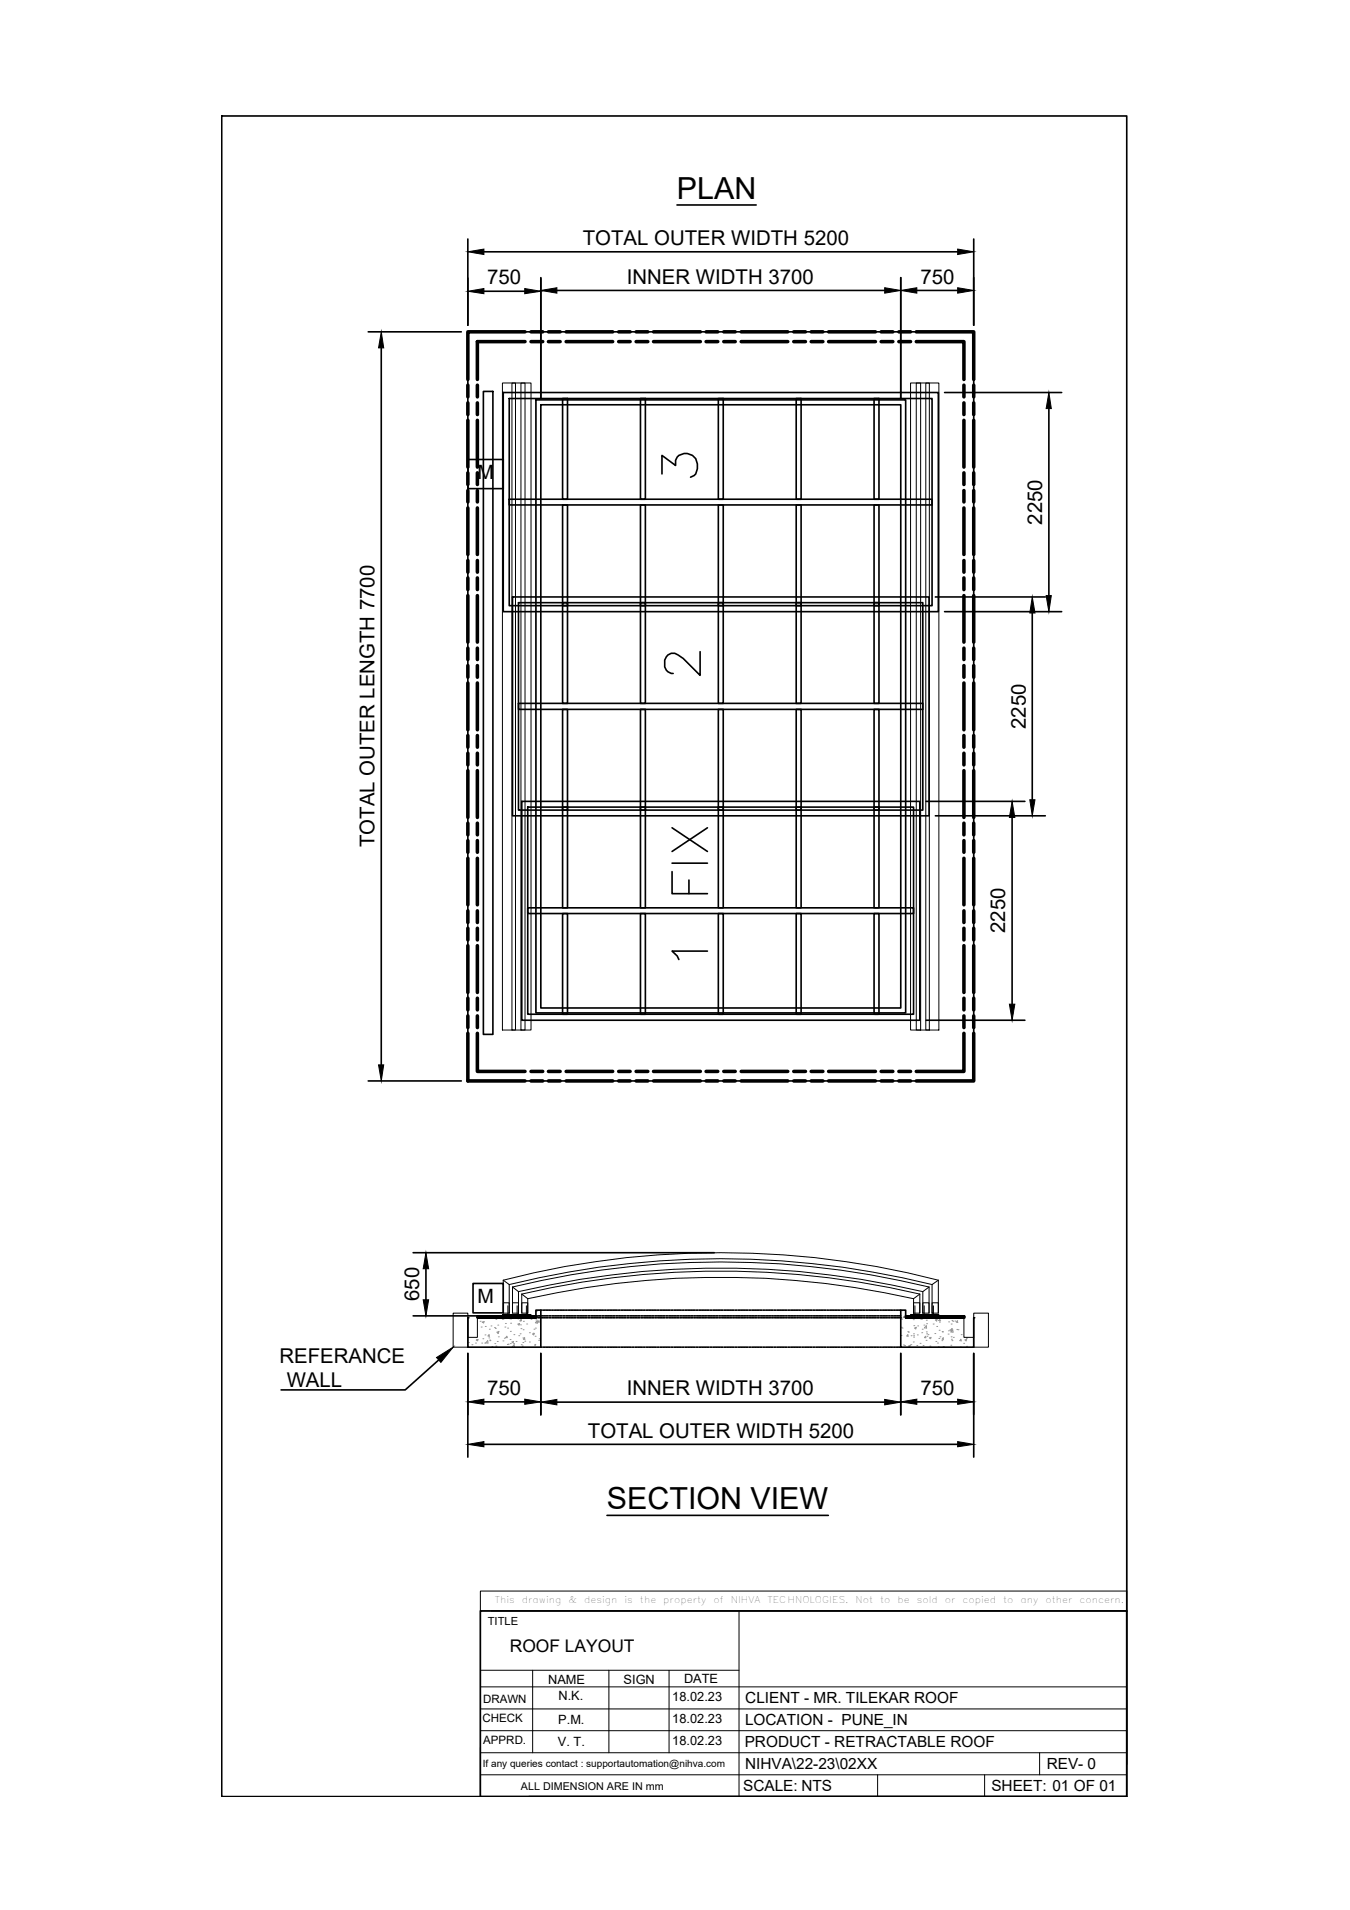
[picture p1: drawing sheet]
<svg xmlns="http://www.w3.org/2000/svg" width="210mm" height="297mm" viewBox="0 0 210 297" stroke-linecap="round" stroke-linejoin="round" font-family="sans-serif">
<!-- layer: 0 -->
<g fill="none" stroke="#000" stroke-width=".25">
<path d="M34.5 18h140.7v261.4h-140.7zM72.7 37.2v13.4M75.2 39.2h73.7M105.3 31.9h12.3M151.4 37.2v13.4M57.2 51.6h14.5M59.3 54.1v111.5M72.7 51.6h78.7v116.5h-78.7zM75.2 45.3h6.4M84.1 43.2v18.7M86.6 45.2h51M140.1 43.2v18.7"/>
<path d="M142.6 45.2h6.3M72.8 71.5h5.4v4.5h-5.4zM75.2 60.9h1.4v100h-1.4zM83.3 62.2h57.5v95.3h-57.5zM84.1 62.9h56v93.9h-56zM146.9 61h18.2M163.1 63.5v29.1M145.4 92.8h17.1M146.9 95.1h18.2M160.5 95.3v29.1M144 124.6h15.4M145.4 126.9h17.1"/>
<path d="M157.4 127.1v29.1M144 158.7h15.4M57.2 168.1h14.5M64.2 194.8h46.9M66.2 197.3v4.8M73.5 199.6h4.7v4.6h-4.7zM64.2 204.6h11.6M68.2 211.5l-5.2 4.7h-19.3M72.7 204.9h.1M72.7 204.9v4.6h11.4v-5.7h-.8v1.1M72.7 210.5v16.1M74.2 204.8h.1"/>
<path d="M74.2 204.9h.1M74.2 204.6h9.1v.3h-9.1zM74.2 204.9h9.1M74.3 204.9h.1M74.3 204.6l-.1 .1M74.3 204.7l-.1 .1M74.4 204.6h.1M74.4 204.8h.1M74.4 204.8l-.2 .1M74.4 204.9h-.1M74.4 204.6l-.1 .2M74.4 204.9h.1"/>
<path d="M74.4 204.6l-.2 .3M74.4 204.7l-.2 .2M74.5 204.7l-.1 .1M74.5 204.7l-.2 .2M74.5 204.9h-.1M74.5 204.6v.1M74.5 204.6h.1M74.5 204.8h.1M74.6 204.6l-.2 .3M74.6 204.9h-.1M74.6 204.7l-.1 .1M74.6 204.7v.1"/>
<path d="M74.6 204.6v.1M74.7 204.6h.1M74.7 204.6l-.1 .1M74.7 204.6l-.3 .3 .2-.1M74.8 204.6l-.2 .2M74.8 204.7h.1M74.8 204.6h.1M74.8 204.7l-.2 .2M74.8 204.7l-.1 .1M74.8 204.8l-.1 .1M74.9 204.6h.1M74.9 204.6l-.3 .3"/>
<path d="M74.9 204.6l-.1 .2M74.9 204.6v.2M74.9 204.7l-.2 .2h.2M74.9 204.9h.1M75 204.7h.1M75 204.6h.1M75 204.7l-.1 .1M75 204.9h.1M75.1 204.6l-.2 .3M75.1 204.7l-.2 .2M75.1 204.8l-.2 .1h.1M75.1 204.6v.1"/>
<path d="M75.2 204.6h.1M75.2 204.8l-.2 .1M75.2 204.9h.1M75.2 204.6l-.2 .2M75.2 204.7v.1M75.2 204.7h.1M75.2 218h6.4M75.3 204.6h.1M75.3 204.7l-.3 .2M75.3 204.8l-.1 .1M75.3 204.7l-.2 .2M75.4 204.6l-.2 .3"/>
<path d="M75.4 204.7l-.1 .1M75.4 204.9h-.1M75.4 204.9l.2-.3-.3 .3M75.5 204.6h.1M75.5 204.7h.1M75.5 204.7l-.2 .2M75.5 204.9h.1M75.5 204.6l-.3 .3M75.6 204.8l-.1 .1M75.6 204.9h.1M75.6 204.6h.1M75.7 204.8l-.2 .1"/>
<path d="M75.7 204.6l-.3 .3M75.7 204.6l-.1 .1M75.7 204.9h.1M75.7 204.6l-.2 .3M75.7 204.6h.1M75.7 204.8l-.1 .1M75.7 204.7h.1M75.8 204.7l-.3 .2M75.8 204.6h.1M75.8 204.8h.1M75.8 204.6l-.1 .3M75.8 204.9h.1"/>
<path d="M75.9 204.6l-.1 .1M75.9 204.9h.1M75.9 204.6h.1M75.9 204.7l-.2 .2M75.9 204.8l-.1 .1M76 204.6l-.3 .3M76 204.9h.1M76 204.6v.1M76 204.8l-.1 .1M76.1 204.6l-.1 .2M76.1 204.6h.1M76.1 204.8h.1"/>
<path d="M76.1 204.9h.1M76.1 204.9h-.1M76.2 204.6l-.3 .3M76.2 204.9h.1M76.2 204.8l-.1 .1M76.2 204.7l-.2 .2M76.3 204.6l-.2 .1M76.3 204.6h.1M76.3 204.8l-.2 .1M76.3 204.9h.1M76.3 204.6l-.3 .3M76.3 204.8l-.1 .1"/>
<path d="M76.3 204.6l-.1 .2M76.4 204.6l-.1 .2M76.4 204.9h-.1M76.4 204.7l-.1 .1M76.4 204.6l-.3 .3M76.4 204.6h.1M76.4 204.8h.1M76.5 204.9h.1M76.5 204.6l-.1 .1M76.5 204.6l-.3 .3M76.5 204.7l-.2 .2M76.6 204.7l-.1 .1"/>
<path d="M76.6 204.6h.1M76.6 204.8l-.2 .1M76.6 204.9h-.1M76.6 204.6v.1M76.6 204.9h.1M76.6 204.6l-.3 .3M76.6 204.7h.1M76.7 204.6l-.3 .3M76.7 204.9h-.1M76.7 204.6h.1M76.7 204.7l-.1 .1M76.7 204.8h.1"/>
<path d="M76.8 204.6h.1M76.8 204.6l-.3 .3 .3-.3M76.8 204.9h.1M76.8 204.7v.1M76.8 204.6v.1M76.9 204.7h.1M76.9 204.6h.1M76.9 204.6l-.1 .1M76.9 204.6l-.3 .3 .2-.2M76.9 204.8l.2-.2-.2 .3M76.9 204.9h-.1M77 204.6l-.2 .2"/>
<path d="M77 204.7l-.2 .2 .2-.1M77 204.6v.1M77.1 204.6h.1M77.1 204.9h.1M77.1 204.6v.1M77.2 204.6h.1M77.2 204.7l-.3 .2M77.2 204.8l-.1 .1M77.3 204.7l-.2 .2M77.3 204.6l-.3 .3M77.4 204.6h.1M77.4 204.7h.1"/>
<path d="M77.4 204.7l-.3 .2M77.4 204.8l-.1 .1M77.4 204.9h-.1M77.4 204.6l-.2 .3M77.4 204.7l-.2 .2M77.4 204.9h.1M77.5 204.6l-.1 .2M77.5 204.8l-.2 .1M77.5 204.6h.1M77.5 204.7h.1M77.5 204.7l.1-.1-.2 .3M77.5 204.9h.1"/>
<path d="M77.6 204.6l-.2 .2M77.6 204.8l-.2 .1M77.7 204.6h.1M77.7 204.8l-.2 .1M77.7 204.9h.1M77.7 204.8l.1-.2-.2 .3M77.7 204.8l-.1 .1M77.7 204.6l-.3 .3M77.8 204.8l-.1 .1M77.8 204.9h.1M77.8 204.6h.1M77.9 204.8l-.2 .1"/>
<path d="M77.9 204.7v-.1l-.2 .3M77.9 204.9h.1M77.9 204.6l-.3 .3M77.9 204.8v.1M78 204.7l-.1 .1M78 204.6h.1M78 204.8h.1M78 204.8l-.2 .1M78 204.9h.1M78 204.6l-.3 .3M78.1 204.6l-.1 .1M78.1 204.9h.1"/>
<path d="M78.1 204.7l-.2 .2M78.1 204.8l-.2 .1M78.2 204.6l-.2 .1M78.2 204.6h.1M78.2 204.8h.1M78.2 204.8l.1-.2-.2 .3M78.2 204.9h.1M78.2 204.6l-.3 .3M78.2 204.6l-.2 .3M78.2 204.8l-.1 .1M78.3 204.7l-.2 .2M78.3 204.9h-.1"/>
<path d="M78.3 204.9h.1M78.3 204.8h.1M78.4 204.9h.1M78.4 204.6l-.1 .1M78.4 204.6l-.2 .3M78.4 204.7l-.1 .1M78.5 204.7l-.1 .1M78.5 204.6h.1M78.5 204.8l-.2 .1M78.5 204.6v.1M78.5 204.9h.1M78.5 204.6l-.3 .3"/>
<path d="M78.5 204.7h.1M78.6 204.6l-.2 .3M78.6 204.9h-.1M78.6 204.6h.1M78.6 204.8h.1M78.7 204.6l-.2 .2M78.7 204.6h.1M78.7 204.7l-.2 .2M78.7 204.6l-.2 .3M78.7 204.9h.1M78.8 204.7l-.1 .1M78.8 204.6v.1"/>
<path d="M78.8 204.7h.1M78.8 204.6h.1M78.8 204.6l-.3 .3 .3-.2M78.8 204.9h-.1M78.9 204.6l-.1 .2M78.9 204.8h.1M79 204.7v-.1l-.3 .3h.1M79 204.6h.1M79 204.9h.1M79 204.8l.2-.2-.3 .3M79.1 204.6l-.3 .3M79.1 204.7l-.3 .2h.1"/>
<path d="M79.1 204.7h.1M79.1 204.6h.1M79.1 204.8l-.1 .1M79.2 204.7l-.1 .1M79.2 204.6v.1M79.3 204.6h.1M79.3 204.7l-.2 .2M79.3 204.9h.1M79.3 204.6l-.3 .3 .3-.2M79.4 204.6l-.3 .3M79.4 204.8l-.2 .1M79.4 204.6h.1"/>
<path d="M79.4 204.7h.1M79.5 204.6l-.2 .2M79.5 204.7v-.1l-.2 .3M79.6 204.6h.1M79.6 204.7l-.2 .2M79.6 204.8l-.2 .1M79.6 204.9h.1M79.6 204.6l-.3 .3 .4-.3-.1 .1M79.7 204.7l-.2 .2M79.7 204.8l-.2 .1M79.7 204.6h.1M79.7 204.7h.1"/>
<path d="M79.7 204.8l-.1 .1M79.8 204.6l-.2 .2M79.8 204.7l.1-.1-.3 .3M79.8 204.9h.1M79.8 204.6v.1M79.9 204.9h.1M79.9 204.6h.1M79.9 204.8h.1M79.9 204.8l-.2 .1M79.9 204.8l-.1 .1M79.9 204.6l-.3 .3M80 204.6l-.3 .3"/>
<path d="M80 204.9h.1M80 204.6l-.1 .1M80 204.7l-.2 .2M80 204.6h.1M80 204.8l-.1 .1M80.1 204.6h.1M80.1 204.8h.1M80.1 204.9h.1M80.1 204.6l-.2 .3M80.2 204.6l-.3 .3M80.2 204.8l-.2 .1M80.2 204.9h.1"/>
<path d="M80.2 204.6l-.1 .2M80.2 204.6h.1M80.2 204.9h-.1M80.2 204.6l-.2 .3M80.3 204.6l-.3 .3M80.3 204.9h.1M80.3 204.6l-.1 .1M80.3 204.8l-.1 .1M80.4 204.6l-.3 .3M80.4 204.6h.1M80.4 204.6l-.2 .2M80.4 204.8l-.1 .1"/>
<path d="M80.4 204.9h.1M80.4 204.6l-.2 .3M80.5 204.6l-.1 .1M80.5 204.7l-.3 .2M80.5 204.8l-.1 .1M80.5 204.6h.1M80.5 204.8h.1M80.6 204.6l-.2 .2M80.6 204.9h.1M80.6 204.7l-.3 .2M80.7 204.7l-.1 .1M80.7 204.7l-.3 .2"/>
<path d="M80.7 204.9h-.1M80.7 204.6v.1M80.7 204.6h.1M80.7 204.8h.1M80.7 204.7l-.2 .2M80.8 204.6l-.2 .3M80.8 204.9h-.1M80.8 204.7l-.1 .1M80.8 204.6v.1M80.9 204.6h.1M80.9 204.7l-.3 .2 .2-.1M80.9 204.6l-.1 .1"/>
<path d="M80.9 204.9h-.1M80.9 204.6v.1M81 204.6l-.3 .3h.1M81 204.8l.1-.2-.2 .3M81 204.7h.1M81 204.6h.1M81 204.7l-.1 .1M81 204.9h-.1h.1M81.1 204.7l-.2 .2M81.1 204.6l-.1 .2M81.2 204.7h.1M81.2 204.6h.1"/>
<path d="M81.2 204.9h.1M81.2 204.7l-.2 .2M81.2 204.8l.2-.2-.2 .3M81.2 204.6v.1M81.3 204.7l-.2 .1M81.3 204.9h-.1M81.3 204.6l-.3 .3M81.3 204.8l-.2 .1h.1M81.3 204.6h.1M81.3 204.7h.1M81.4 204.9h-.1M81.5 204.6h.1"/>
<path d="M81.5 204.7l-.2 .2M81.5 204.8l-.1 .1M81.5 204.7l.1-.1-.1 .2M81.5 204.9h.1M81.5 204.6l-.2 .3M81.6 204.8l-.2 .1M81.6 204.6h.1M81.6 204.7h.1M81.6 204.9h-.1M81.7 204.6l-.3 .3M81.7 204.7l.1-.1-.3 .3M81.7 204.6l-.2 .3"/>
<path d="M81.7 204.8h.1M81.8 204.9h.1M81.8 204.6h.1M81.8 204.8l-.1 .1M81.8 204.6v.1M81.9 204.6l-.3 .3M81.9 204.9h.1M81.9 204.6l-.1 .1M81.9 204.7l-.3 .2M81.9 204.6h.1M81.9 204.8l-.1 .1M82 204.6h.1"/>
<path d="M82 204.8h.1M82 204.6l-.3 .3M82 204.9h.1M82.1 204.6l-.3 .3M82.1 204.9h.1M82.1 204.6l-.1 .1M82.1 204.6h.1M82.1 204.7l-.2 .2M82.2 204.9h.1M82.2 204.6l-.1 .1M82.2 204.6l-.3 .3M82.2 204.8l-.1 .1"/>
<path d="M82.3 204.6l-.3 .3M82.3 204.7l-.1 .1M82.3 204.6h.1M82.3 204.8h.1M82.3 204.9h.1M82.3 204.9h-.1M82.3 204.6l-.2 .2M82.4 204.6l-.1 .1M82.4 204.9h.1M82.4 204.8l-.1 .1M82.4 204.7l-.2 .2M82.4 204.6h.1"/>
<path d="M82.5 204.9h.1M82.5 204.6l-.1 .2M82.5 204.8l-.1 .1M82.5 204.6l-.1 .1M82.6 204.6l-.3 .3M82.6 204.8l-.1 .1M82.6 204.9h-.1M82.6 204.6h.1M82.6 204.7l-.2 .2M82.6 204.8h.1M82.6 204.6l-.1 .2M82.7 204.6l-.1 .2"/>
<path d="M82.7 204.9h-.1M82.7 204.7l-.1 .1M82.7 204.6v.1M82.8 204.6h.1M82.8 204.7l-.3 .2M82.8 204.6l-.1 .1M82.8 204.6l-.2 .3M82.9 204.6l-.1 .2M82.9 204.9h-.1M82.9 204.7h.1M82.9 204.6h.1M82.9 204.7l-.3 .2h.1"/>
<path d="M82.9 204.6l-.1 .3M83 204.6l-.3 .3M83 204.6l-.1 .2M83 204.7l-.2 .2h.1M83 204.9h-.1M83.1 204.7h.1M83.1 204.6h.1M83.1 204.7l-.1 .1M83.1 204.9h.1M83.2 204.6l-.2 .3M83.2 204.7l-.3 .2M83.2 204.8l-.2 .1h.1"/>
<path d="M83.2 204.9h-.1M83.2 204.6v.1M83.2 204.6h.1M83.2 204.7l.1-.1-.2 .2M83.2 204.9h.1M83.3 204.7l-.2 .2M83.3 204.7h.1M83.3 204.7l-.1 .2 .1-.1M83.3 204.8l-.1 .1M83.3 204.9h.1M84.1 210.5v9.5M86.6 218.1h51"/>
<path d="M140.1 210.5v9.5M140.8 204.9v-1.1h-.7v5.7h11.3v-4.6M140.8 204.6h.1M140.8 204.8l.1-.2v.2M140.8 204.6h9.1v.3h-9.1zM140.8 204.9h9.1M140.9 204.6l-.1 .1M140.9 204.9h.1M140.9 204.6h.1M140.9 204.8l-.1 .1M141 204.6l-.1 .1M141 204.6l-.2 .3"/>
<path d="M141 204.9h.1M141.1 204.6l-.1 .1M141.1 204.7l-.3 .2M141.1 204.6h.1M141.1 204.8l-.1 .1M141.1 204.9h.1M141.1 204.8h.1M141.2 204.6l-.3 .3M141.2 204.9h.1M141.2 204.6l-.2 .3M141.2 204.6v.1M141.2 204.6h.1"/>
<path d="M141.2 204.7l-.1 .2M141.3 204.6l-.4 .3M141.3 204.9h.1M141.3 204.6v.1M141.4 204.6l-.3 .3M141.4 204.8l-.2 .1M141.4 204.9h.1M141.4 204.7l-.1 .1M141.4 204.6h.1M141.4 204.8h.1M141.4 204.6l-.1 .2M141.5 204.6l-.1 .1"/>
<path d="M141.5 204.9h.1M141.5 204.8l-.1 .1M141.5 204.7l-.2 .2M141.6 204.6l-.2 .1M141.6 204.7l-.3 .2M141.6 204.6h.1M141.6 204.9h-.1M141.6 204.9h.1M141.6 204.6l-.1 .2M141.6 204.8l-.1 .1M141.7 204.6l-.1 .1M141.7 204.7l-.3 .2"/>
<path d="M141.7 204.7l-.1 .1M141.7 204.9h-.1M141.7 204.6v.1M141.7 204.6h.1M141.7 204.8h.1M141.8 204.6l-.2 .3M141.8 204.9h-.1M141.9 204.7l-.2 .1M141.9 204.6v.1M141.9 204.6h.1M142 204.6l-.3 .3 .2-.2M142 204.6l-.1 .2"/>
<path d="M142 204.9h-.1M142 204.7h.1M142 204.6h.1M142 204.7l-.2 .2h.1M142.1 204.6h.1M142.1 204.6l-.2 .3M142.1 204.6l-.3 .3M142.2 204.6l-.1 .2M142.2 204.7l-.2 .2h.1M142.2 204.9h-.1M142.2 204.7h.1M142.2 204.6h.1"/>
<path d="M142.2 204.7l-.1 .1M142.2 204.9h.1M142.3 204.6l-.2 .3M142.3 204.7l-.2 .2M142.3 204.8l-.2 .1h.1M142.3 204.9h.1M142.3 204.6v.1M142.4 204.6h.1M142.4 204.7v-.1l-.1 .2M142.4 204.9h.1M142.4 204.7l-.2 .2M142.5 204.6v.1"/>
<path d="M142.5 204.6h.1M142.5 204.7l-.1 .2M142.5 204.8l-.1 .1M142.6 204.6h.1M142.6 218h6.3M142.6 204.7l-.3 .2 .3-.2M142.6 204.9h.1M142.6 204.6v.2M142.6 204.9l.2-.3-.2 .3M142.7 204.6h.1M142.7 204.7h.1M142.7 204.7l-.1 .2"/>
<path d="M142.7 204.9h.1M142.8 204.6l-.4 .3M142.8 204.8l-.2 .1M142.8 204.6h.1M142.8 204.7h.1M142.8 204.9h.1M142.9 204.6l-.2 .2M142.9 204.6l-.1 .1M142.9 204.8l-.1 .1M143 204.6l-.2 .3M143 204.7l-.3 .2M143 204.6h.1"/>
<path d="M143 204.8l-.2 .1M143 204.9h.1M143 204.8h.1M143.1 204.9h.1M143.1 204.6l-.1 .1M143.1 204.6l-.2 .3M143.1 204.6v.1M143.1 204.6h.1M143.1 204.7l-.2 .2M143.1 204.8l-.1 .1M143.2 204.6l-.3 .3M143.2 204.9h.1"/>
<path d="M143.2 204.6v.1M143.3 204.6l-.3 .3M143.3 204.8l-.2 .1M143.3 204.9h.1M143.3 204.6l-.1 .2M143.3 204.6h.1M143.3 204.8h.1M143.4 204.6l-.2 .2M143.4 204.9h.1M143.4 204.6l-.3 .3M143.4 204.8v.1M143.4 204.7l-.2 .2"/>
<path d="M143.5 204.6l-.1 .1M143.5 204.6h.1M143.5 204.8l-.1 .1M143.5 204.9h.1M143.5 204.6l-.3 .3M143.6 204.6l-.2 .2M143.6 204.9h.1M143.6 204.6l-.3 .3M143.6 204.7l-.1 .1M143.6 204.9h-.1M143.7 204.6h.1M143.7 204.8h.1"/>
<path d="M143.7 204.6l-.3 .3M143.7 204.9h.1M143.7 204.7l-.2 .2M143.8 204.7l-.1 .1M143.8 204.6h.1M143.8 204.8l-.2 .1M143.8 204.6v.1M143.8 204.9h.1M143.9 204.6l-.3 .3M143.9 204.7h-.1M143.9 204.6l-.2 .3M143.9 204.8l-.1 .1"/>
<path d="M143.9 204.9h-.1M143.9 204.6h.1M143.9 204.7v.1M143.9 204.8h.1M144 204.6l-.3 .3M144 204.6h.1M144 204.7l-.2 .2M144 204.6l-.1 .2M144 204.9h.1M144.1 204.7l-.1 .1M144.1 204.7l-.2 .2 .2-.2M144.1 204.6v.1"/>
<path d="M144.1 204.7h.1M144.1 204.6h.1M144.2 204.9h-.2M144.2 204.6l-.1 .2M144.2 204.6l-.2 .3 .3-.3v.1M144.2 204.8h.1M144.3 204.6h.1M144.3 204.9h.1M144.4 204.6l-.3 .3M144.4 204.7l-.2 .2M144.4 204.7h.1M144.4 204.6h.1"/>
<path d="M144.5 204.6h.1M144.5 204.7l-.3 .2M144.5 204.7l-.2 .1M144.5 204.6v.1M144.5 204.7v.1M144.6 204.6h.1M144.6 204.7l-.3 .2h.1M144.6 204.7h.1M144.6 204.6l-.3 .3M144.6 204.7l-.1 .2M144.6 204.9h.1M144.7 204.6l-.2 .3"/>
<path d="M144.7 204.8l-.2 .1M144.8 204.6h.1M144.8 204.7h.1M144.8 204.7v-.1l-.1 .3M144.8 204.9h.1M144.8 204.9h-.1M144.8 204.6l-.2 .2M144.8 204.8l-.2 .1M144.9 204.6h.1M144.9 204.8l-.1 .1M144.9 204.9h.1M144.9 204.8l.1-.2-.2 .3"/>
<path d="M145 204.6l-.3 .3M145 204.8l-.2 .1M145 204.9h.1M145 204.6h.1M145 204.8l-.1 .1M145.1 204.7l.1-.1-.1 .1M145.1 204.8l-.2 .1M145.1 204.6l-.1 .1M145.1 204.6l-.3 .3M145.1 204.9h.1M145.2 204.9h.1M145.2 204.6h.1"/>
<path d="M145.2 204.8h.1M145.2 204.8l-.1 .1M145.3 204.6l-.2 .2M145.3 204.9h.1M145.3 204.6l-.3 .3M145.3 204.6v.1M145.3 204.7l-.2 .2M145.3 204.6h.1M145.3 204.8l-.1 .1M145.4 204.6h.1M145.4 204.8h.1M145.4 204.8l.2-.2-.3 .3"/>
<path d="M145.4 204.9h.1M145.4 204.6l-.2 .3M145.5 204.6l-.2 .3M145.5 204.8l-.2 .1M145.5 204.9h.1M145.5 204.7l-.2 .2M145.5 204.9h-.1M145.6 204.9h.1M145.6 204.8l-.1 .1M145.6 204.6v.1M145.6 204.6l-.1 .2M145.7 204.6l-.1 .2"/>
<path d="M145.7 204.6h.1M145.7 204.8l-.2 .1M145.7 204.8l-.1 .1M145.7 204.9h-.1M145.7 204.6l-.3 .3M145.7 204.9h.1M145.8 204.6l-.2 .2M145.8 204.9h.1M145.8 204.6l-.1 .1M145.8 204.7l-.2 .2M145.9 204.6h.1M145.9 204.8h.1"/>
<path d="M145.9 204.8l-.2 .1M145.9 204.6l-.1 .2M145.9 204.7l-.2 .2M145.9 204.6l-.2 .3M145.9 204.9h.1M146 204.7l-.1 .1M146 204.7l-.2 .2M146 204.6v.1M146 204.7h.1M146 204.6h.1M146.1 204.6l-.3 .3M146.1 204.6l-.1 .2"/>
<path d="M146.1 204.6l-.2 .3h.1M146.1 204.7v.1M146.2 204.6h.1M146.2 204.9h.1M146.2 204.7l-.3 .2M146.2 204.8l.2-.2-.3 .3M146.3 204.6l-.3 .3M146.3 204.7l-.2 .2M146.3 204.7h.1M146.3 204.6h.1M146.3 204.8l-.1 .1M146.4 204.6h.1"/>
<path d="M146.4 204.7v.1M146.4 204.9h.1M146.4 204.6v.1M146.5 204.6h.1M146.5 204.8l-.1 .1M146.5 204.9h.1M146.5 204.6l-.3 .3 .4-.2M146.5 204.7l-.1 .2M146.6 204.9h-.1M146.6 204.6l-.1 .2M146.6 204.8l-.2 .1M146.7 204.6h.1"/>
<path d="M146.7 204.7h.1M146.7 204.8l-.2 .1M146.7 204.6l-.2 .2M146.7 204.7v.1M146.8 204.6h.1M146.8 204.7l-.2 .2M146.8 204.8l-.1 .1M146.8 204.9h.1M146.9 204.6l-.3 .3 .3-.3v.1M146.9 204.9l.2-.3-.3 .3M146.9 204.7l-.2 .2M146.9 204.8l-.2 .1"/>
<path d="M147 204.6h.1M147 204.7h.1M147 204.6l-.2 .2M147 204.6v.1M147.1 204.8l-.1 .1M147.1 204.9h.1M147.1 204.6h.1M147.2 204.8l-.2 .1M147.2 204.6l-.3 .3M147.2 204.6l-.1 .1M147.2 204.9h.1M147.2 204.6l-.2 .3"/>
<path d="M147.2 204.6h.1M147.2 204.8v.1M147.2 204.8l-.1 .1M147.2 204.7h.1M147.3 204.7l-.3 .2M147.3 204.6h.1M147.3 204.8h.1M147.3 204.9h.1M147.3 204.6l-.1 .2M147.4 204.6l-.1 .1M147.4 204.8l-.1 .1M147.4 204.9h.1"/>
<path d="M147.4 204.6l-.2 .2M147.4 204.6h.1M147.4 204.9h-.1M147.5 204.6l-.3 .3M147.5 204.9h.1M147.5 204.8l-.1 .1M147.5 204.6v.1M147.6 204.6l-.3 .3M147.6 204.6h.1M147.6 204.8l-.1 .1M147.6 204.9h-.1M147.6 204.6l-.1 .2"/>
<path d="M147.6 204.9h.1M147.7 204.6l-.2 .2M147.7 204.9h.1M147.7 204.7l-.3 .2M147.7 204.6l-.1 .1M147.8 204.6h.1M147.8 204.8h.1M147.8 204.8l-.2 .1M147.8 204.6l-.1 .2M147.8 204.9h.1M147.8 204.6l-.2 .3M147.8 204.7l-.2 .2"/>
<path d="M147.9 204.7l-.1 .1M147.9 204.7l-.2 .2M147.9 204.9h-.1M147.9 204.6v.1M147.9 204.6h.1M147.9 204.8h.1M148 204.7l-.3 .2M148 204.6l-.1 .1M148 204.6l-.2 .3M148 204.9h-.1M148.1 204.7l-.2 .1M148.1 204.6v.1"/>
<path d="M148.1 204.6h.1M148.1 204.7l-.3 .2 .3-.1M148.1 204.9h-.1M148.2 204.6l-.1 .2M148.2 204.7h.1M148.2 204.6h.1M148.2 204.7l-.1 .1M148.2 204.8l-.1 .1M148.3 204.6l-.3 .3h.1M148.3 204.6h.1M148.3 204.6l-.1 .2M148.3 204.8l.2-.2-.2 .3"/>
<path d="M148.4 204.6l-.1 .2M148.4 204.7l-.3 .2h.1M148.4 204.7h.1M148.4 204.6h.1M148.4 204.9h.1M148.5 204.7l-.2 .2M148.5 204.8l-.2 .1h.1M148.5 204.6v.1M148.6 204.6h.1M148.6 204.9h.1M148.6 204.7l-.2 .2M148.6 204.7l-.2 .1"/>
<path d="M148.7 204.6h.1M148.7 204.7l-.3 .2M148.7 204.7l-.1 .2M148.7 204.7l.1-.1-.3 .3M148.7 204.8l-.1 .1M148.7 204.9h.1M148.8 204.9l.2-.3-.3 .3M148.8 204.6l-.1 .1M148.8 204.8l-.2 .1M148.9 204.6h.1M148.9 204.7h.1M148.9 204.9h-.1"/>
<path d="M148.9 204.6l-.2 .3M148.9 204.6v.1M148.9 204.8h.1M149 204.9h.1M149 204.6h.1M149 204.8l-.1 .1M149.1 204.6l-.1 .1M149.1 204.6l-.3 .3M149.1 204.9h.1M149.2 204.6l-.1 .1M149.2 204.7l-.3 .2M149.2 204.6h.1"/>
<path d="M149.2 204.8l-.2 .1M149.2 204.9h.1M149.2 204.8h.1M149.2 204.8l-.1 .1M149.2 204.6l-.3 .3M149.3 204.6l-.2 .3M149.3 204.8l-.1 .1M149.3 204.9h.1M149.3 204.6l-.1 .1M149.3 204.7l-.1 .1M149.3 204.6h.1M149.4 204.9h.1"/>
<path d="M149.4 204.6l-.3 .3M149.5 204.6l-.3 .3M149.5 204.8l-.2 .1M149.5 204.9h.1M149.5 204.7l-.1 .1M149.5 204.6h.1M149.5 204.8h.1M149.5 204.6l-.1 .2M149.6 204.6l-.1 .1M149.6 204.9h.1M149.6 204.7l-.2 .2M149.6 204.8l-.1 .1"/>
<path d="M149.7 204.6l-.2 .1M149.7 204.6h.1M149.7 204.9h.1M149.7 204.6l-.3 .3M149.7 204.8l-.1 .1M149.7 204.6l-.2 .3M149.8 204.6l-.1 .2M149.8 204.9h-.1M149.8 204.7l-.1 .1M149.8 204.6l-.3 .3M149.8 204.6h.1M149.8 204.7l-.2 .2"/>
<path d="M149.8 204.8h.1M149.9 204.7l-.2 .2M149.9 204.8h.1M149.9 204.8l-.2 .1M149.9 204.9h.1M149.9 204.6l-.1 .1M149.9 204.9h-.1M151.4 204.9h.1M151.4 210.5v16.1M75.2 224.6h73.7M94.4 235.7h34.4M74.7 250.5h100.5v28.9h-100.5z"/>
<path d="M82.3 279.4h92.9"/>
</g>
<g fill="none" stroke="#939598" stroke-width=".16">
<path d="M72.8 208.8h.1M73.4 209.1h.1M73.9 208.9h.1M74.1 208.3h.1M74.3 208.3v.2l-.2-.1 .3-.1M74.6 205.5h.1M74.8 206.4h.1M74.9 208.9h.1M75 205.6l.3-.1-.1 .2zM75.1 208.2h.1M75.4 208.9h.1M75.4 207.6h.1"/>
<path d="M75.5 206.3h.1M75.5 205h.1M75.8 208.5l.1 .4-.4-.1zM76 208.1h.1M76 207.6l.1 .2h-.2zM76.1 206.7h.1M76.1 208.4h.1M76.2 208.5h.1M76.3 206.2h.1M76.5 209.4h.1M76.9 206.5h.1M76.9 209h.1"/>
<path d="M77 206.6h.1M77.1 205.2h.1M77.1 209.3h.1M77.3 207.2l.3-.1-.1 .2zM77.3 208.6h.1M77.4 207.3h.1M77.4 206.1h.1M77.5 207.9h.1M78 205.1h.1M78.2 208.5h.1M78.2 204.9l-.1 .2h.2v-.2M78.4 208.1h.1"/>
<path d="M78.5 205h.1M78.5 206.4h.1M78.6 205.8h.1M78.8 207.8v.2M78.8 207.8l-.2 .2h.3M78.9 209.1h.1M78.9 206.5h.1M79 209h.1M79.3 204.9l-.2 .2h.4M79.3 208.3h.1M79.3 207.1h.1M79.3 209h.1"/>
<path d="M79.4 205.8h.1M79.5 204.9v.2M79.6 208.7l.3-.1-.1 .2zM79.9 209h.1M79.9 207.6h.1M79.9 209.5h-.3l.3-.4 .1 .4M80.2 208.6h.1M80.5 205.1h.1M80.5 205.9l.3-.1-.1 .3-.2-.1M80.7 207.7h.1M80.8 205.4h.1M80.9 207.4h.1"/>
<path d="M80.9 206h.1M81 206.6h.1M81 209.1h.1M81 205.1l.1 .3h-.2zM81.2 209.3h.1M81.3 208.1h.1M81.3 208.8h.1M81.3 206.8h.1M81.4 205.5h.1M81.5 208l.1 .3M81.6 208.6h.1M81.6 208l-.2 .3h.2"/>
<path d="M81.9 205.9h.1M82.3 207.3h.1M82.3 208.7h.1M82.6 205.2h.1M82.8 207.5l.3-.1-.1 .2zM82.9 207.3h.1M83 206.7h.1M83.1 205.1h.1M83.1 209.2h.1M83.2 209.1h.1M83.2 207.8h.1M83.2 206.5h.1"/>
<path d="M83.3 205.3h.1M83.3 205.7h.1M83.4 204h.1M83.6 205.7h-.4l.3-.3 .1 .4M83.7 204.7l.3-.1-.1 .2zM83.7 208.4h.1M83.8 204.8h.1M83.8 205.4v.2h-.2zM83.8 208.2h.1M140.1 204.9h.1l-.1 .2M140.1 207.7h.1M140.1 206.4h.1"/>
<path d="M140.2 205.1h.1M140.2 203.8h.1M140.3 206.5h.1M140.5 209.2h.1M140.6 209.3h.1M140.6 204.9h-.2l.2-.2v.2M141.2 207.1h.1M141.2 207.6v.2h-.2zM141.2 205h.1M141.2 207.2h.1M141.3 209.3l.2-.1-.1 .3-.1-.2M141.6 209.1h.1"/>
<path d="M141.7 207.7h.1M142 208.7h.1M142 205.2h.1M142 207.4h.1M142 207.7h.1M142 207.9h.1M142.1 206.2h.1M142.2 206.5l.3-.1-.1 .3zM142.6 209.3h.1M142.6 207.6h.1M142.7 206.2h.1M143.1 208.9h.1"/>
<path d="M143.3 207.3h.1M143.4 204.9v.2h-.2zM143.4 206.7h.1M143.5 209.3h.1M143.7 206.1h.1M143.9 208h-.2l.2-.2v.3M144 208.4h.1M144 207.1h.1M144 205.3h.1M144 206.2l.1 .3h-.4zM144.1 205.9h.1M144.1 207.4h.1"/>
<path d="M144.1 207.8h.1M144.3 207.6h.1M144.5 208.1l.3-.1-.1 .2zM144.6 209.3h.1M145.1 205.9h.1M145.3 207.4h.1M145.5 208.6h.1M145.6 206.3h.1M145.7 205.2l-.1 .2-.2-.1 .3-.1M145.8 208.9h.1M145.9 209.5h.1M146 208.2h.1"/>
<path d="M146 206.9h.1M146.1 205.6h.1M146.1 205.4h.1M146.1 205.1v.3M146.1 207.9h.1M146.1 205.1l-.2 .3h.3M146.4 208.5h.1M146.5 207.1h.1M146.7 209.4h.1M146.7 208l-.2 .3h.2v-.2M147.4 207.5h.1M147.5 207h.1"/>
<path d="M147.5 205.6h.1M147.8 209.2h.1M147.9 207.9h.1M147.9 205.9h.1M147.9 206.6h.1M147.9 208.3h.1M148 205.4h.1M148 208.5h.1M148 206.7l-.3 .1 .2 .2 .1-.2M148.1 205.5h.1M148.1 206.8l.1 .4-.4-.1zM148.2 208h.1"/>
<path d="M148.5 205.4h.1M148.8 206.8h.1M148.9 205.4v.3M148.9 205.4l-.2 .2 .2 .1M148.9 206.8h.1M149.3 209.5h.1M149.4 208.3l.1 .2h-.3zM149.5 207.6h.1M149.8 208.9h.1M150 208.4l.3-.1-.1 .2-.2-.1M150.3 208.1h.1M150.3 209.4h.1"/>
</g>
<!-- layer: HIDDEN -->
<g fill="none" stroke="#000" stroke-width=".25">
<path d="M83.3 204.6h.2M83.3 204.9h.2M83.7 204.6h.3M83.7 204.9h.3M84.1 209.5h.2M84.1 203.8h.2M84.1 204.6h.3M84.1 204.9h.3M84.5 209.5h.3M84.5 203.8h.3M84.5 204.6h.3M84.5 204.9h.3"/>
<path d="M84.9 209.5h.3M84.9 203.8h.3M84.9 204.6h.3M84.9 204.9h.3M85.3 209.5h.3M85.3 203.8h.3M85.4 204.6h.3M85.4 204.9h.3M85.8 209.5h.2M85.8 203.8h.2M85.8 204.6h.3M85.8 204.9h.3"/>
<path d="M86.2 209.5h.3M86.2 203.8h.3M86.2 204.6h.3M86.2 204.9h.3M86.6 209.5h.3M86.6 203.8h.3M86.7 204.6h.3M86.7 204.9h.3M87.1 209.5h.2M87.1 203.8h.2M87.1 204.6h.3M87.1 204.9h.3"/>
<path d="M87.5 209.5h.3M87.5 203.8h.3M87.6 204.6h.2M87.6 204.9h.2M87.9 209.5h.3M87.9 203.8h.3M88 204.6h.3M88 204.9h.3M88.4 209.5h.3M88.4 203.8h.3M88.4 204.6h.3M88.4 204.9h.3"/>
<path d="M88.8 209.5h.3M88.8 203.8h.3M88.8 204.6h.3M88.8 204.9h.3M89.2 209.5h.3M89.2 203.8h.3M89.3 204.6h.2M89.3 204.9h.2M89.6 209.5h.3M89.6 203.8h.3M89.7 204.6h.3M89.7 204.9h.3"/>
<path d="M90.1 209.5h.3M90.1 203.8h.3M90.1 204.6h.3M90.1 204.9h.3M90.5 209.5h.3M90.5 203.8h.3M90.6 204.6h.3M90.6 204.9h.3M90.9 209.5h.3M90.9 203.8h.3M91 204.6h.3M91 204.9h.3"/>
<path d="M91.4 209.5h.3M91.4 203.8h.3M91.5 204.6h.2M91.5 204.9h.2M91.8 209.5h.3M91.8 203.8h.3M91.9 204.6h.3M91.9 204.9h.3M92.3 209.5h.3M92.3 203.8h.3M92.3 204.6h.3M92.3 204.9h.3"/>
<path d="M92.7 209.5h.3M92.7 203.8h.3M92.7 204.6h.3M92.7 204.9h.3M93.1 209.5h.3M93.1 203.8h.3M93.1 204.6h.3M93.1 204.9h.3M93.5 209.5h.3M93.5 203.8h.3M93.6 204.6h.3M93.6 204.9h.3"/>
<path d="M94 209.5h.2M94 203.8h.2M94 204.6h.3M94 204.9h.3M94.4 209.5h.3M94.4 203.8h.3M94.5 204.6h.3M94.5 204.9h.3M94.8 209.5h.3M94.8 203.8h.3M94.9 204.6h.3M94.9 204.9h.3"/>
<path d="M95.3 209.5h.3M95.3 203.8h.3M95.3 204.6h.3M95.3 204.9h.3M95.7 209.5h.3M95.7 203.8h.3M95.8 204.6h.2M95.8 204.9h.2M96.2 209.5h.2M96.2 203.8h.2M96.2 204.6h.3M96.2 204.9h.3"/>
<path d="M96.6 209.5h.3M96.6 203.8h.3M96.6 204.6h.3M96.6 204.9h.3M97 209.5h.3M97 203.8h.3M97 204.6h.3M97 204.9h.3M97.4 209.5h.3M97.4 203.8h.3M97.5 204.6h.3M97.5 204.9h.3"/>
<path d="M97.8 209.5h.3M97.8 203.8h.3M97.9 204.6h.3M97.9 204.9h.3M98.3 209.5h.3M98.3 203.8h.3M98.4 204.6h.3M98.4 204.9h.3M98.7 209.5h.3M98.7 203.8h.3M98.8 204.6h.3M98.8 204.9h.3"/>
<path d="M99.2 209.5h.3M99.2 203.8h.3M99.2 204.6h.3M99.2 204.9h.3M99.6 209.5h.3M99.6 203.8h.3M99.7 204.6h.2M99.7 204.9h.2M100 209.5h.3M100 203.8h.3M100.1 204.6h.3M100.1 204.9h.3"/>
<path d="M100.5 209.5h.3M100.5 203.8h.3M100.5 204.6h.3M100.5 204.9h.3M100.9 209.5h.3M100.9 203.8h.3M100.9 204.6h.3M100.9 204.9h.3M101.3 209.5h.3M101.3 203.8h.3M101.4 204.6h.3M101.4 204.9h.3"/>
<path d="M101.7 209.5h.3M101.7 203.8h.3M101.8 204.6h.3M101.8 204.9h.3M102.2 209.5h.3M102.2 203.8h.3M102.2 204.6h.3M102.2 204.9h.3M102.6 209.5h.3M102.6 203.8h.3M102.7 204.6h.3M102.7 204.9h.3"/>
<path d="M103.1 209.5h.2M103.1 203.8h.2M103.1 204.6h.3M103.1 204.9h.3M103.5 209.5h.3M103.5 203.8h.3M103.6 204.6h.2M103.6 204.9h.2M103.9 209.5h.3M103.9 203.8h.3M104 204.6h.3M104 204.9h.3"/>
<path d="M104.4 209.5h.2M104.4 203.8h.2M104.4 204.6h.3M104.4 204.9h.3M104.8 209.5h.3M104.8 203.8h.3M104.8 204.6h.3M104.8 204.9h.3M105.2 209.5h.3M105.2 203.8h.3M105.3 204.6h.3M105.3 204.9h.3"/>
<path d="M105.6 209.5h.3M105.6 203.8h.3M105.7 204.6h.3M105.7 204.9h.3M106.1 209.5h.3M106.1 203.8h.3M106.1 204.6h.3M106.1 204.9h.3M106.5 209.5h.3M106.5 203.8h.3M106.6 204.6h.3M106.6 204.9h.3"/>
<path d="M106.9 209.5h.3M106.9 203.8h.3M107 204.6h.3M107 204.9h.3M107.4 209.5h.3M107.4 203.8h.3M107.4 204.6h.3M107.4 204.9h.3M107.8 209.5h.3M107.8 203.8h.3M107.9 204.6h.2M107.9 204.9h.2"/>
<path d="M108.3 209.5h.2M108.3 203.8h.2M108.3 204.6h.3M108.3 204.9h.3M108.7 209.5h.3M108.7 203.8h.3M108.7 204.6h.3M108.7 204.9h.3M109.1 209.5h.3M109.1 203.8h.3M109.1 204.6h.3M109.1 204.9h.3"/>
<path d="M109.5 209.5h.3M109.5 203.8h.3M109.6 204.6h.3M109.6 204.9h.3M110 209.5h.3M110 203.8h.3M110 204.6h.3M110 204.9h.3M110.4 209.5h.3M110.4 203.8h.3M110.5 204.6h.3M110.5 204.9h.3"/>
<path d="M110.8 209.5h.3M110.8 203.8h.3M110.9 204.6h.3M110.9 204.9h.3M111.3 209.5h.3M111.3 203.8h.3M111.3 204.6h.3M111.3 204.9h.3M111.7 209.5h.3M111.7 203.8h.3M111.8 204.6h.2M111.8 204.9h.2"/>
<path d="M112.1 209.5h.3M112.1 203.8h.3M112.2 204.6h.3M112.2 204.9h.3M112.6 209.5h.3M112.6 203.8h.3M112.6 204.6h.3M112.6 204.9h.3M113 209.5h.3M113 203.8h.3M113 204.6h.3M113 204.9h.3"/>
<path d="M113.4 209.5h.3M113.4 203.8h.3M113.5 204.6h.3M113.5 204.9h.3M113.8 209.5h.3M113.8 203.8h.3M113.9 204.6h.3M113.9 204.9h.3M114.3 209.5h.3M114.3 203.8h.3M114.4 204.6h.3M114.4 204.9h.3"/>
<path d="M114.7 209.5h.3M114.7 203.8h.3M114.8 204.6h.3M114.8 204.9h.3M115.2 209.5h.3M115.2 203.8h.3M115.2 204.6h.3M115.2 204.9h.3M115.6 209.5h.3M115.6 203.8h.3M115.6 204.6h.3M115.6 204.9h.3"/>
<path d="M116 209.5h.3M116 203.8h.3M116.1 204.6h.2M116.1 204.9h.2M116.5 209.5h.2M116.5 203.8h.2M116.5 204.6h.3M116.5 204.9h.3M116.9 209.5h.3M116.9 203.8h.3M116.9 204.6h.3M116.9 204.9h.3"/>
<path d="M117.3 209.5h.3M117.3 203.8h.3M117.4 204.6h.3M117.4 204.9h.3M117.7 209.5h.3M117.7 203.8h.3M117.8 204.6h.3M117.8 204.9h.3M118.2 209.5h.3M118.2 203.8h.3M118.3 204.6h.2M118.3 204.9h.2"/>
<path d="M118.6 209.5h.3M118.6 203.8h.3M118.7 204.6h.3M118.7 204.9h.3M119.1 209.5h.3M119.1 203.8h.3M119.1 204.6h.3M119.1 204.9h.3M119.5 209.5h.3M119.5 203.8h.3M119.5 204.6h.3M119.5 204.9h.3"/>
<path d="M119.9 209.5h.3M119.9 203.8h.3M120 204.6h.2M120 204.9h.2M120.4 209.5h.2M120.4 203.8h.2M120.4 204.6h.3M120.4 204.9h.3M120.8 209.5h.3M120.8 203.8h.3M120.8 204.6h.3M120.8 204.9h.3"/>
<path d="M121.2 209.5h.3M121.2 203.8h.3M121.3 204.6h.3M121.3 204.9h.3M121.6 209.5h.3M121.6 203.8h.3M121.7 204.6h.3M121.7 204.9h.3M122.1 209.5h.3M122.1 203.8h.3M122.1 204.6h.3M122.1 204.9h.3"/>
<path d="M122.5 209.5h.3M122.5 203.8h.3M122.6 204.6h.3M122.6 204.9h.3M123 209.5h.2M123 203.8h.2M123 204.6h.3M123 204.9h.3M123.4 209.5h.3M123.4 203.8h.3M123.4 204.6h.3M123.4 204.9h.3"/>
<path d="M123.8 209.5h.3M123.8 203.8h.3M123.9 204.6h.2M123.9 204.9h.2M124.2 209.5h.3M124.2 203.8h.3M124.3 204.6h.3M124.3 204.9h.3M124.7 209.5h.2M124.7 203.8h.2M124.7 204.6h.3M124.7 204.9h.3"/>
<path d="M125.1 209.5h.3M125.1 203.8h.3M125.2 204.6h.2M125.2 204.9h.2M125.5 209.5h.3M125.5 203.8h.3M125.6 204.6h.3M125.6 204.9h.3M126 209.5h.3M126 203.8h.3M126 204.6h.3M126 204.9h.3"/>
<path d="M126.4 209.5h.3M126.4 203.8h.3M126.5 204.6h.3M126.5 204.9h.3M126.8 209.5h.3M126.8 203.8h.3M126.9 204.6h.3M126.9 204.9h.3M127.3 209.5h.3M127.3 203.8h.3M127.3 204.6h.3M127.3 204.9h.3"/>
<path d="M127.7 209.5h.3M127.7 203.8h.3M127.7 204.6h.3M127.7 204.9h.3M128.1 209.5h.3M128.1 203.8h.3M128.2 204.6h.3M128.2 204.9h.3M128.6 209.5h.2M128.6 203.8h.2M128.6 204.6h.3M128.6 204.9h.3"/>
<path d="M129 209.5h.3M129 203.8h.3M129 204.6h.3M129 204.9h.3M129.4 209.5h.3M129.4 203.8h.3M129.5 204.6h.3M129.5 204.9h.3M129.9 209.5h.2M129.9 203.8h.2M129.9 204.6h.3M129.9 204.9h.3"/>
<path d="M130.3 209.5h.3M130.3 203.8h.3M130.4 204.6h.3M130.4 204.9h.3M130.7 209.5h.3M130.7 203.8h.3M130.8 204.6h.3M130.8 204.9h.3M131.2 209.5h.3M131.2 203.8h.3M131.2 204.6h.3M131.2 204.9h.3"/>
<path d="M131.6 209.5h.3M131.6 203.8h.3M131.6 204.6h.3M131.6 204.9h.3M132 209.5h.3M132 203.8h.3M132.1 204.6h.2M132.1 204.9h.2M132.4 209.5h.3M132.4 203.8h.3M132.5 204.6h.3M132.5 204.9h.3"/>
<path d="M132.9 209.5h.3M132.9 203.8h.3M132.9 204.6h.3M132.9 204.9h.3M133.3 209.5h.3M133.3 203.8h.3M133.4 204.6h.3M133.4 204.9h.3M133.7 209.5h.3M133.7 203.8h.3M133.8 204.6h.3M133.8 204.9h.3"/>
<path d="M134.2 209.5h.3M134.2 203.8h.3M134.3 204.6h.2M134.3 204.9h.2M134.6 209.5h.3M134.6 203.8h.3M134.7 204.6h.3M134.7 204.9h.3M135.1 209.5h.3M135.1 203.8h.3M135.1 204.6h.3M135.1 204.9h.3"/>
<path d="M135.5 209.5h.3M135.5 203.8h.3M135.5 204.6h.3M135.5 204.9h.3M135.9 209.5h.3M135.9 203.8h.3M135.9 204.6h.3M135.9 204.9h.3M136.3 209.5h.3M136.3 203.8h.3M136.4 204.6h.3M136.4 204.9h.3"/>
<path d="M136.8 209.5h.2M136.8 203.8h.2M136.8 204.6h.3M136.8 204.9h.3M137.2 209.5h.3M137.2 203.8h.3M137.3 204.6h.3M137.3 204.9h.3M137.6 209.5h.3M137.6 203.8h.3M137.7 204.6h.3M137.7 204.9h.3"/>
<path d="M138.1 209.5h.3M138.1 203.8h.3M138.1 204.6h.3M138.1 204.9h.3M138.5 209.5h.3M138.5 203.8h.3M138.6 204.6h.3M138.6 204.9h.3M139 209.5h.2M139 203.8h.2M139 204.6h.3M139 204.9h.3"/>
<path d="M139.4 209.5h.3M139.4 203.8h.3M139.4 204.6h.3M139.4 204.9h.3M139.8 209.5h.3M139.8 203.8h.3M139.8 204.6h.3M139.8 204.9h.3"/>
</g>
<!-- layer: 0 -->
<g fill="#000" stroke="#000" stroke-width=".16">
<path d="M72.7 39.2l2.5-.5v.9zM148.9 38.7l2.5 .5-2.5 .4zM59.3 51.6l.4 2.5h-.8zM72.7 45.3l2.5-.4v.8zM81.6 44.9l2.5 .4-2.5 .4zM84.1 45.2l2.5-.5v.9zM137.6 44.7l2.5 .5-2.5 .4zM140.1 45.2l2.5-.5v.9zM148.9 44.7l2.5 .5-2.5 .4zM163.1 61l.4 2.5h-.8zM160.5 92.8l.4 2.5h-.8zM162.7 92.6h.8l-.4 2.5z"/>
<path d="M157.4 124.6l.4 2.5h-.9zM160.1 124.4h.8l-.4 2.5zM156.9 156.2h.9l-.4 2.5zM58.9 165.6h.8l-.4 2.5zM66.2 194.8l.4 2.5h-.8zM65.8 202.1h.8l-.4 2.5zM67.9 211.1l2.6-1.6-1.9 2.4zM72.7 218l2.5-.4v.8zM81.6 217.6l2.5 .4-2.5 .4zM84.1 218.1l2.5-.5v.9zM137.6 217.6l2.5 .5-2.5 .4zM140.1 218l2.5-.4v.8z"/>
<path d="M148.9 217.6l2.5 .4-2.5 .4zM72.7 224.6l2.5-.4v.8zM148.9 224.2l2.5 .4-2.5 .4z"/>
</g>
<g fill="none" stroke="#000" stroke-width=".16">
<path d="M78.1 59.6h2.1v100.6h-2.1zM79.6 59.6h2v100.6h-2zM81 59.6h1.6v100.6h-1.6zM141.6 59.6h1.5v100.6h-1.5zM142.5 59.6h2v100.6h-2zM143.9 59.6h2.1v100.6h-2.1zM78.2 199.1a135.9 135.9 0 0 1 67.7 0M78.2 199.1v5.1M78.2 199.1l1 .7M79.2 199.8a136.4 136.4 0 0 1 65.7 0M79.2 199.8v4.4M144.9 199.8v4.4"/>
<path d="M145.9 199.1v5.1M145.9 199.1l-1 .7M70.5 204.2h2.2v5.3h-2.2zM72.7 204.9v3.1h1.5v-3.1M78.1 204.4h2.1v.2h-2.1zM78.2 202.6h1v1.6h-1zM79 203.1v1.5M79.6 204.4h2v.2h-2zM79.7 202.6h.9v1.6h-.9zM79.7 200.2a136.6 136.6 0 0 1 64.8 0M79.7 200.2v4M79.7 200.2l.9 .7"/>
<path d="M80.4 203.1v1.5M80.6 200.9a136.7 136.7 0 0 1 62.9 0M80.6 200.9v3.3M81 204.4h1.6v.2h-1.6zM81.1 202.6h1v1.6h-1zM81.1 201.3a135.6 135.6 0 0 1 61.9 0M81.1 201.3v2.9M81.1 201.3l1 .7M81.8 203.1v1.5M82.1 202a137.1 137.1 0 0 1 59.9 0M82.1 202v2.2M141.6 204.4h1.5v.2h-1.5z"/>
<path d="M142 202.6h1v1.6h-1zM142 202v2.2M142.3 203.1v1.5M142.5 204.4h2v.2h-2zM143 201.3v2.9M143 201.3l-1 .7M143.5 202.6h1v1.6h-1zM143.5 200.9v3.3M143.7 203.1v1.5M143.9 204.4h2.1v.2h-2.1zM144.5 200.2v4M144.5 200.2l-1 .7"/>
<path d="M144.9 202.6h1v1.6h-1zM145.1 203.1v1.5M149.9 204.9v3.1h1.5v-3.1M151.4 204.2h2.3v5.3h-2.3zM175.2 236.4v38M74.7 247.4h100.5v3.1h-100.5zM74.7 250.5v28.9M74.7 259.8h40.2M76.4 250.5h98.8M82.8 259.8v12.8M94.7 259.8v12.8M104 259.8v12.8"/>
<path d="M114.9 250.5v28.9M74.7 272.6h100.5M74.7 269.2h100.5M74.7 265.8h100.5M74.7 262.3h100.5M74.7 276h100.5M136.5 276v3.4M153.1 276v3.4M161.6 272.6v3.4"/>
</g>
<!-- layer: Segment support -->
<path d="M78.2 61h67.7v34.1h-67.7zM79.2 62h65.7v32.2h-65.7zM79.2 77.6h65.7v.9h-65.7zM79.7 92.8h64.8v34.1h-64.8zM80.6 93.7h62.9v32.3h-62.9zM80.6 109.4h62.9v.9h-62.9zM81.1 124.6h61.9v34.1h-61.9zM82.1 125.5h59.9v32.2h-59.9zM82.1 141.2h59.9v.9h-59.9z" fill="none" stroke="#000" stroke-width=".25"/>
<!-- layer: Bas -->
<g fill="none" stroke="#000" stroke-width=".25">
<path d="M87.5 62h.7v15.6h-.7zM87.5 78.5h.7v15.7h-.7zM99.6 62h.7v15.6h-.7zM99.6 78.5h.7v15.7h-.7zM111.7 62h.8v15.6h-.8zM111.7 78.5h.8v15.7h-.8zM123.8 62h.8v15.6h-.8zM123.8 78.5h.8v15.7h-.8zM135.9 62h.8v15.6h-.8zM135.9 78.5h.8v15.7h-.8zM87.5 93.7h.7v15.7h-.7zM99.6 93.7h.7v15.7h-.7z"/>
<path d="M111.7 93.7h.8v15.7h-.8zM123.8 93.7h.8v15.7h-.8zM135.9 93.7h.8v15.7h-.8zM87.5 110.3h.7v15.7h-.7zM99.6 110.3h.7v15.7h-.7zM111.7 110.3h.8v15.7h-.8zM123.8 110.3h.8v15.7h-.8zM135.9 110.3h.8v15.7h-.8zM87.5 125.5h.7v15.7h-.7zM99.6 125.5h.7v15.7h-.7zM111.7 125.5h.8v15.7h-.8zM123.8 125.5h.8v15.7h-.8z"/>
<path d="M135.9 125.5h.8v15.7h-.8zM87.5 142.1h.7v15.6h-.7zM99.6 142.1h.7v15.6h-.7zM111.7 142.1h.8v15.6h-.8zM123.8 142.1h.8v15.6h-.8zM135.9 142.1h.8v15.6h-.8z"/>
</g>
<!-- layer: 0 -->
<g fill="none" stroke="#000" stroke-width=".55">
<path d="M72.7 59.9v1.8M74.2 59.9v1.8M81.6 51.6h-8.9v7.4M81.6 53.1h-7.4v5.9M82.6 53.1h1.8M82.6 51.6h1.8M85.3 53.1h1.8M85.3 51.6h1.8M88 53.1h7.3M88 51.6h7.3M96.2 53.1h1.8M96.2 51.6h1.8"/>
<path d="M98.9 53.1h1.8M98.9 51.6h1.8M101.6 53.1h7.3M101.6 51.6h7.3M109.8 53.1h1.8M109.8 51.6h1.8M112.5 53.1h1.8M112.5 51.6h1.8M115.2 53.1h7.3M115.2 51.6h7.3M123.4 53.1h1.8M123.4 51.6h1.8"/>
<path d="M126.1 53.1h1.8M126.1 51.6h1.8M128.8 53.1h7.3M128.8 51.6h7.3M137 53.1h1.8M137 51.6h1.8M139.8 53.1h1.8M139.8 51.6h1.8M142.5 53.1h7.4v5.9M142.5 51.6h8.9v7.4M149.9 59.9v1.8M151.4 59.9v1.8"/>
<path d="M72.7 62.7v1.8M72.7 65.4v7.2M72.7 73.5v1.9M72.7 76.3v1.8M72.7 79v7.2M74.2 62.7v1.8M74.2 65.4v7.2M74.2 73.5v1.9M74.2 76.3v1.8M74.2 79v7.2M149.9 62.7v1.8M149.9 65.4v7.2"/>
<path d="M149.9 73.5v1.9M149.9 76.3v1.8M149.9 79v7.2M151.4 62.7v1.8M151.4 65.4v7.2M151.4 73.5v1.9M151.4 76.3v1.8M151.4 79v7.2M72.7 87.2v1.8M72.7 89.9v1.8M72.7 92.6v7.3M74.2 87.2v1.8"/>
<path d="M74.2 89.9v1.8M74.2 92.6v7.3M149.9 87.2v1.8M149.9 89.9v1.8M149.9 92.6v7.3M151.4 87.2v1.8M151.4 89.9v1.8M151.4 92.6v7.3M72.7 100.8v1.8M72.7 103.5v1.8M72.7 106.2v7.3M72.7 114.4v1.8"/>
<path d="M72.7 117.1v1.9M72.7 119.8v7.3M74.2 100.8v1.8M74.2 103.5v1.8M74.2 106.2v7.3M74.2 114.4v1.8M74.2 117.1v1.9M74.2 119.8v7.3M149.9 100.8v1.8M149.9 103.5v1.8M149.9 106.2v7.3M149.9 114.4v1.8"/>
<path d="M149.9 117.1v1.9M149.9 119.8v7.3M151.4 100.8v1.8M151.4 103.5v1.8M151.4 106.2v7.3M151.4 114.4v1.8M151.4 117.1v1.9M151.4 119.8v7.3M72.7 128v1.8M72.7 130.7v1.8M72.7 133.5v7.2M74.2 128v1.8"/>
<path d="M74.2 130.7v1.8M74.2 133.5v7.2M149.9 128v1.8M149.9 130.7v1.8M149.9 133.5v7.2M151.4 128v1.8M151.4 130.7v1.8M151.4 133.5v7.2M72.7 141.6v1.9M72.7 144.4v1.8M72.7 147.1v7.2M72.7 155.2v1.9"/>
<path d="M72.7 158v1.8M74.2 141.6v1.9M74.2 144.4v1.8M74.2 147.1v7.2M74.2 155.2v1.9M74.2 158v1.8M149.9 141.6v1.9M149.9 144.4v1.8M149.9 147.1v7.2M149.9 155.2v1.9M149.9 158v1.8M151.4 141.6v1.9"/>
<path d="M151.4 144.4v1.8M151.4 147.1v7.2M151.4 155.2v1.9M151.4 158v1.8M72.7 160.7v7.4h8.9M74.2 160.7v5.9h7.4M82.6 166.6h1.8M82.6 168.1h1.8M85.3 166.6h1.8M85.3 168.1h1.8M88 166.6h7.3M88 168.1h7.3"/>
<path d="M96.2 166.6h1.8M96.2 168.1h1.8M98.9 166.6h1.8M98.9 168.1h1.8M101.6 166.6h7.3M101.6 168.1h7.3M109.8 166.6h1.8M109.8 168.1h1.8M112.5 166.6h1.8M112.5 168.1h1.8M115.2 166.6h7.3M115.2 168.1h7.3"/>
<path d="M123.4 166.6h1.8M123.4 168.1h1.8M126.1 166.6h1.8M126.1 168.1h1.8M128.8 166.6h7.3M128.8 168.1h7.3M137 166.6h1.8M137 168.1h1.8M139.8 166.6h1.8M139.8 168.1h1.8M149.9 160.7v5.9h-7.4M151.4 160.7v7.4h-8.9"/>
</g>
<text font-size="9.3" x="110.8" y="150.3" transform="rotate(-90 110.8 150.3)">1 FIX</text>
<text font-size="7.5" x="101.6" y="75.5">3</text>
<text font-size="7.1" x="102" y="106.2">2</text>
<g font-size="4.7">
<text x="105.3" y="30.9">PLAN</text>
<text x="94.4" y="234.7">SECTION VIEW</text>
</g>
<g font-size="3.2">
<text x="90.6" y="38.1">TOTAL OUTER WIDTH 5200</text>
<text x="75.7" y="44.2">750</text>
<text x="97.5" y="44.2">INNER WIDTH 3700</text>
<text x="143.1" y="44.2">750</text>
<text x="162" y="81.6" transform="rotate(-90 162 81.6)">2250</text>
<text x="159.5" y="113.4" transform="rotate(-90 159.5 113.4)">2250</text>
<text x="58.2" y="131.7" transform="rotate(-90 58.2 131.7)">TOTAL OUTER LENGTH 7700</text>
<text x="156.3" y="145.1" transform="rotate(-90 156.3 145.1)">2250</text>
<text x="65.2" y="202.4" transform="rotate(-90 65.2 202.4)">650</text>
<text x="43.4" y="211.9">REFERANCE</text>
<text x="44.6" y="215.7">WALL</text>
<text x="75.7" y="217">750</text>
<text x="97.5" y="217">INNER WIDTH 3700</text>
<text x="143.1" y="217">750</text>
<text x="91.4" y="223.6">TOTAL OUTER WIDTH 5200</text>
</g>
<g font-size="3.1">
<text x="74.3" y="74.5">M</text>
<text x="74.3" y="202.6">M</text>
</g>
<text font-size="2.7" x="79.3" y="256.9">ROOF LAYOUT</text>
<g font-size="2.4">
<text x="115.8" y="268.3">LOCATION - PUNE_IN</text>
<text x="115.9" y="264.9">CLIENT - MR. TILEKAR ROOF</text>
<text x="115.8" y="271.7">PRODUCT - RETRACTABLE ROOF</text>
<text x="115.8" y="275.1">NIHVA\22-23\02XX</text>
<text x="162.7" y="275.1">REV- 0</text>
<text x="115.5" y="278.6">SCALE: NTS</text>
<text x="154.1" y="278.6">SHEET: 01 OF 01</text>
</g>
<g font-size="2">
<text x="85.2" y="261.8">NAME</text>
<text x="97" y="261.8">SIGN</text>
<text x="106.4" y="261.8">DATE</text>
<text x="86.8" y="268.1">P.M.</text>
<text x="86.8" y="264.4">N.K.</text>
<text x="104.5" y="264.5">18.02.23</text>
<text x="104.5" y="268">18.02.23</text>
<text x="86.8" y="271.6">V. T.</text>
<text x="104.5" y="271.4">18.02.23</text>
</g>
<g font-size="1.8">
<text x="75" y="267.8">CHECK</text>
<text x="75.1" y="264.8">DRAWN</text>
<text x="75.1" y="271.2">APPRD.</text>
</g>
<g font-size="1.7">
<text x="75.8" y="252.7">TITLE</text>
<text x="81" y="278.3">ALL DIMENSION ARE IN mm</text>
</g>
<text font-size="1.6" x="75.1" y="274.7">If any queries contact : supportautomation@nihva.com</text>
<g font-size="1.4">
<text x="76.9" y="249.3">This</text>
<text x="81.1" y="249.3">drawing</text>
<text x="88.4" y="249.3">&amp;</text>
<text x="90.8" y="249.3">design</text>
<text x="97.1" y="249.3">is</text>
<text x="99.5" y="249.3">the</text>
<text x="103.1" y="249.3">property</text>
<text x="110.9" y="249.3">of</text>
<text x="113.6" y="249.3">NIHVA</text>
<text x="119.3" y="249.3">TECHNOLOGIES.</text>
<text x="133" y="249.3">Not</text>
<text x="136.8" y="249.3">to</text>
<text x="139.5" y="249.3">be</text>
<text x="142.5" y="249.3">sold</text>
<text x="146.9" y="249.3">or</text>
<text x="149.6" y="249.3">copied</text>
<text x="156" y="249.3">to</text>
<text x="158.7" y="249.3">any</text>
<text x="162.6" y="249.3">other</text>
<text x="167.9" y="249.3">concern.</text>
</g>
</svg>
